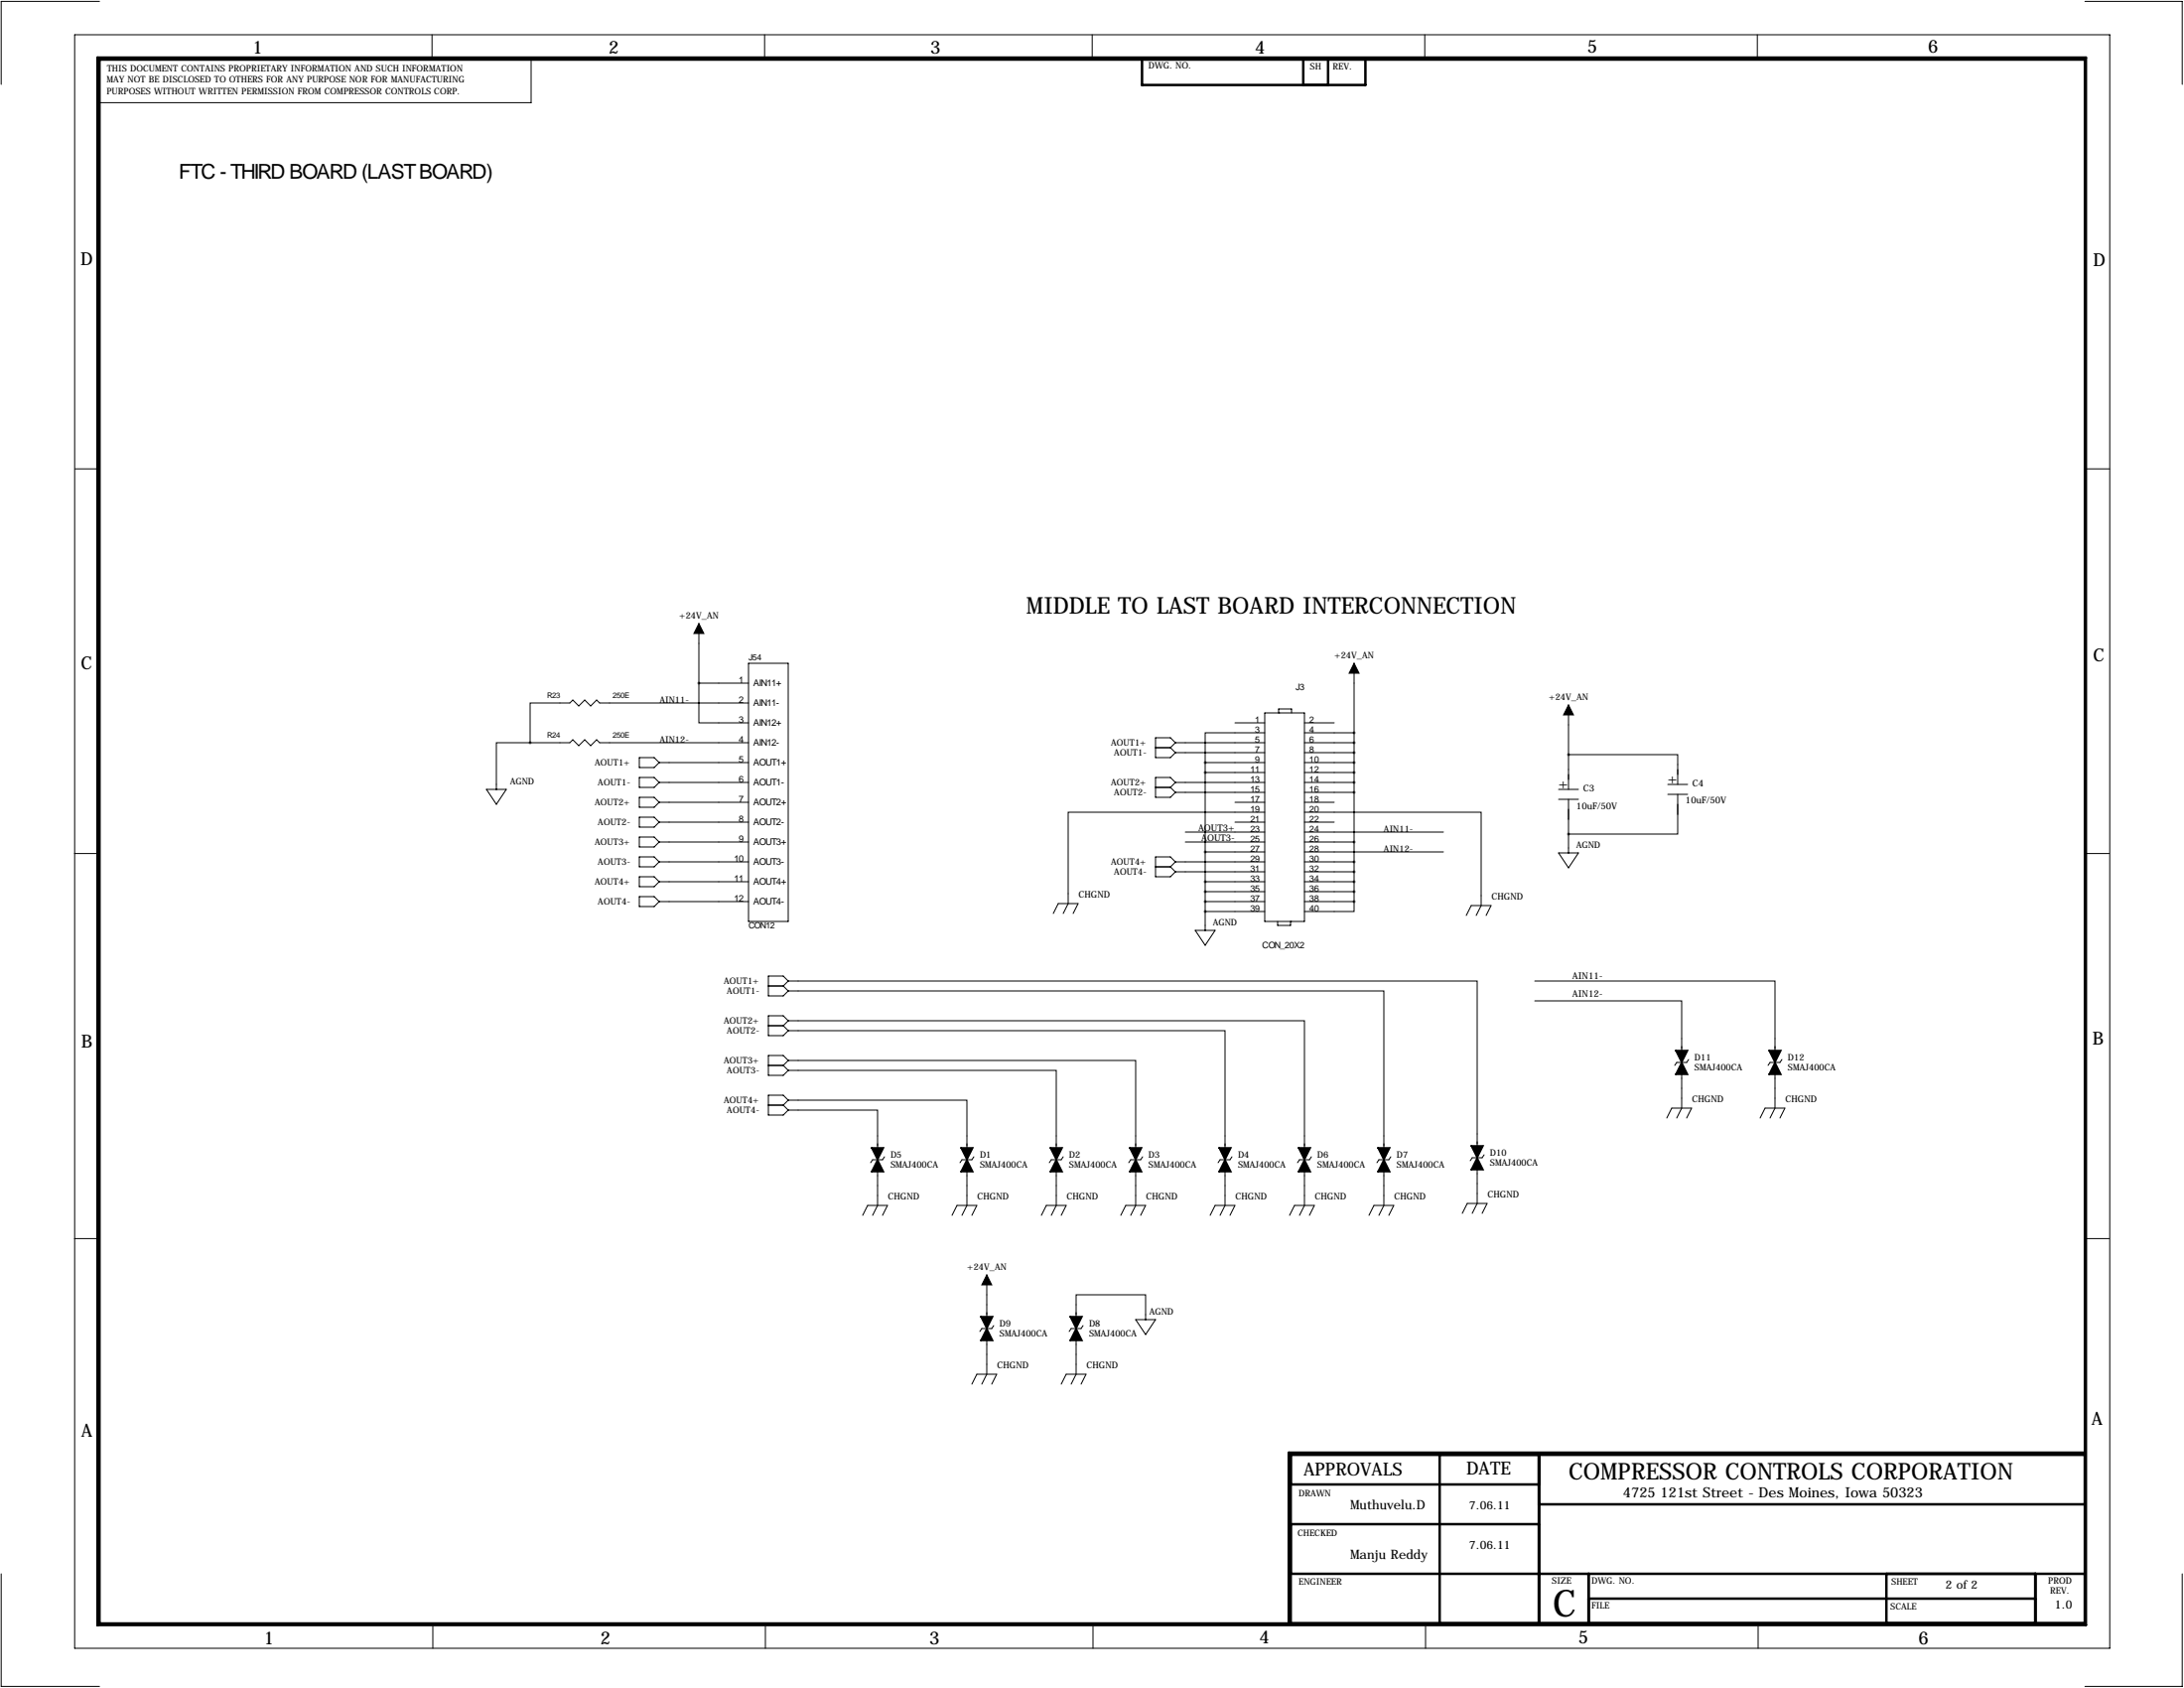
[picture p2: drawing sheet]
<svg xmlns="http://www.w3.org/2000/svg" width="559mm" height="432mm" viewBox="0 0 559 432" stroke-linecap="round" stroke-linejoin="round" font-family="sans-serif">
<g fill="none" stroke="#000" stroke-width=".25">
<path d="M19.1 8.9h520.7v412.7h-520.7zM25.5 .4h-25.2v21.2M110.5 8.9v6.3M143.1 15.2h-7.2v11.1h-110.9M195.6 8.9v6.3M279.5 8.9v6.3M364.5 8.9v6.3M449.6 8.9v6.3M533.5 .4h24.8v21.2M19.2 119.9h6.4M533.4 119.9h6.4M178.8 159.5v15.3"/>
<path d="M178.8 174.8v10.1h12.7M178.8 174.8h12.7M191.5 179.8h-38.1l-.7-.7-1.6 1.5-1.5-1.5-1.5 1.5-1.5-1.5-.8 .7h-10.2v10.2M191.5 169.7h10.2v66h-10.2zM346.5 169.7v60.9M135.6 190h-8.6v11.9M135.6 190h10.2l.8-.8 1.5 1.6 1.5-1.6 1.5 1.6 1.6-1.6 .7 .8h38.1M163.6 193.8h3.8l1.3 1.3-1.3 1.2h-3.8zM163.6 198.9h3.8l1.3 1.3-1.3 1.2h-3.8zM168.7 195.1h22.8M295.7 191.3h3.8M299.5 191.3l1.2 1.2"/>
<path d="M300.7 190h22.9M300.7 192.5h22.9M300.7 190l-1.2-1.3h-3.8v5.1h3.8l1.2-1.3M300.7 190l-1.2 1.3M308.4 195.1h15.2M308.4 197.6h15.2M308.4 195.1v42.9M316 184.9h7.6M323.6 187.5h-15.2v7.6M323.6 182.4h10.2v53.3h-10.2zM327.2 182.4h.1M327.2 182.4v-1h3.3v1"/>
<path d="M333.8 184.9h7.6M333.8 190h12.7M333.8 195.1h12.7M333.8 187.5h12.7M333.8 192.5h12.7M333.8 197.6h12.7M401.3 193h28v7.7M401.3 180.3v21.6M19 218.3h6.5M124.5 201.9h5l-2.5 3.8zM163.6 204h3.8l1.3 1.2-1.3 1.3h-3.8zM163.6 209h3.8l1.3 1.3-1.3 1.3h-3.8z"/>
<path d="M163.6 214.1h3.8l1.3 1.3-1.3 1.3h-3.8zM163.6 219.2h3.8l1.3 1.3-1.3 1.2h-3.8zM168.7 200.2h22.8M168.7 205.2h22.8M168.7 210.3h22.8M168.7 215.4h22.8M295.7 201.4h3.8M299.5 201.4l1.2 1.3M300.7 200.2h22.9M300.7 202.7h22.9M300.7 200.2l-1.2-1.3h-3.8v5.1h3.8l1.2-1.3M300.7 200.2l-1.2 1.2"/>
<path d="M303.3 215.4h20.3M303.3 212.9h20.3M308.4 217.9h15.2M316 205.2h7.6M316 210.3h7.6M323.6 207.8h-50.3v23.3l-1.3 2.6M333.8 207.8h45.2v23.8l-1.3 2.6M333.8 200.2h12.7M333.8 205.2h7.6M333.8 210.3h7.6M333.8 215.4h12.7M333.8 202.7h12.7"/>
<path d="M333.8 212.9h35.5M333.8 217.9h35.5M398.8 201.9h5.1M398.8 204.5h5.1M398.8 218.2h5.1l-2.6 3.8zM401.3 204.5v13.7M426.7 200.7h5.1M426.7 203.2h5.1M429.3 203.2v10.2h-28M533.3 218.3h6.4M163.6 224.3h3.8l1.3 1.3-1.3 1.2h-3.8zM163.6 229.4h3.8l1.3 1.2-1.3 1.3h-3.8z"/>
<path d="M168.7 220.5h22.8M168.7 225.6h22.8M168.7 230.6h22.8M269.5 233.7l1.3-2.6h5l-1.2 2.6M295.7 221.7h3.8M299.5 221.7l1.2 1.3M300.7 220.5h22.9M300.7 223h22.9M300.7 220.5l-1.2-1.3h-3.8v5.1h3.8l1.2-1.3M300.7 220.5l-1.2 1.2M305.8 238h5.1l-2.5 3.8zM308.4 225.6h15.2"/>
<path d="M308.4 230.6h15.2M308.4 228.1h15.2M308.4 233.2h15.2M326.9 235.7v1h3.3v-1M330.2 235.7h.1M333.8 220.5h12.7M333.8 225.6h12.7M333.8 230.6h12.7M333.8 223h12.7M333.8 228.1h12.7M346.5 230.6v2.6h-12.7M375.2 234.2l1.2-2.6h5.1l-1.3 2.6"/>
<path d="M196.6 252.2h3.8M200.4 252.2l1.3 1.3M201.7 251h176.3v42.1M201.7 253.5h152.4v40.1M201.7 251l-1.3 1.2M201.7 251l-1.3-1.3h-3.8v5.1h3.8l1.3-1.3M392.7 251h61.5v17.7M392.7 256h37.6v12.7M196.6 262.4h3.8M196.6 272.5h3.8M200.4 262.4l1.3 1.3M200.4 272.5l1.3 1.3"/>
<path d="M201.7 261.1h132.1v32.5M201.7 263.7h111.7v29.9M201.7 271.3h88.9v22.3M201.7 273.8h68.6v19.8M201.7 261.1l-1.3-1.3h-3.8v5.1h3.8l1.3-1.2M201.7 271.3l-1.3-1.3h-3.8v5.1h3.8l1.3-1.3M201.7 261.1l-1.3 1.3M201.7 271.3l-1.3 1.2M430.3 274.8v8.7l-1.3 2.5M432.1 271l-.6 .8h-2.5l-.5 .7M454.2 274.8v8.7l-1.3 2.5M455.9 271l-.5 .8h-2.5l-.5 .7"/>
<path d="M196.6 282.7h3.8M200.4 282.7l1.3 1.3M201.7 281.4h45.7v12.2M201.7 284h22.8v9.6M201.7 281.4l-1.3-1.2h-3.8v5h3.8l1.3-1.2M201.7 281.4l-1.3 1.3M224.5 299.7v8.7l-1.2 2.5M226.3 295.9l-.5 .8h-2.5l-.5 .7M247.4 299.7v8.7l-1.3 2.5M249.2 295.9l-.5 .8h-2.6l-.5 .7M270.3 299.7v8.7l-1.3 2.5M272 295.9l-.5 .8h-2.5l-.5 .7"/>
<path d="M290.6 299.7v8.7l-1.3 2.5M292.4 295.9l-.6 .8h-2.5l-.5 .7M313.4 299.7v8.7l-1.2 2.5M315.2 295.9l-.5 .8h-2.5l-.5 .7M333.8 299.7v8.7l-1.3 2.5M335.5 295.9l-.5 .8h-2.5l-.5 .7M354.1 299.7v8.7l-1.3 2.5M355.9 295.9l-.6 .8h-2.5l-.5 .7M378 299.2v8.6l-1.3 2.6M379.7 295.4l-.5 .8h-2.5l-.5 .7M426.5 286l1.2-2.5h5.1l-1.3 2.5M450.3 286l1.3-2.5h5.1l-1.3 2.5"/>
<path d="M19 316.8h6.5M220.7 310.9l1.3-2.5h5.1l-1.3 2.5M243.6 310.9l1.3-2.5h5l-1.2 2.5M266.4 310.9l1.3-2.5h5.1l-1.3 2.5M286.8 310.9l1.2-2.5h5.1l-1.3 2.5M309.6 310.9l1.3-2.5h5.1l-1.3 2.5M329.9 310.9l1.3-2.5h5.1l-1.3 2.5M350.3 310.9l1.2-2.5h5.1l-1.3 2.5M374.1 310.4l1.3-2.6h5.1l-1.3 2.6M533.3 316.8h6.4M252.5 326.1v10.7M254.3 339.1l-.6 .8h-2.5l-.5 .7"/>
<path d="M275.3 336.8v-5.6h17.8v6.4M277.1 339.1l-.5 .8h-2.5l-.5 .7M290.6 337.6h5.1l-2.6 3.8zM248.7 354.1l1.2-2.6h5.1l-1.3 2.6M252.5 342.9v8.6l-1.3 2.6M271.5 354.1l1.3-2.6h5.1l-1.3 2.6M275.3 342.9v8.6l-1.2 2.6M.3 402.6v28.8h25.2M110.7 415.3v6.3M195.8 415.3v6.3M279.7 415.3v6.3M364.7 415.3v6.3"/>
<path d="M449.8 415.3v6.3M558.3 402.6v28.8h-24.8"/>
</g>
<g fill="none" stroke="#000" stroke-width=".63">
<path d="M24.9 14.7h508.8v401h-508.8zM25.5 15.2h508v400.1h-508zM292.2 15h57.2v6.7h-57.2zM333.5 21.7v-6.7h6.3v6.7M330.3 379.7h63.5M368.4 372.1v43.2M393.8 372.1v43.2M533.5 372.1h-203.2v43.2M533.5 371.6h-203.8v43.7M330.3 389.9h63.5M393.8 384.8h139.7M330.3 402.6h203.2"/>
<path d="M406.5 402.6v12.7M406.5 408.9h114.3M482.7 402.6v12.7M520.8 402.6v12.7"/>
</g>
<g fill="#000" stroke="#000" stroke-width=".38">
<path d="M430.3 271.8l1.5 3h-3zM428.8 268.7h3l-1.5 3.1zM454.2 271.8l1.5 3h-3.1zM452.6 268.7h3.1l-1.5 3.1zM224.5 296.7l1.6 3h-3.1zM223 293.6h3.1l-1.6 3.1zM247.4 296.7l1.5 3h-3zM245.9 293.6h3l-1.5 3.1zM270.3 296.7l1.5 3h-3.1zM268.7 293.6h3.1l-1.5 3.1zM290.6 296.7l1.5 3h-3zM289.1 293.6h3l-1.5 3.1z"/>
<path d="M313.4 296.7l1.6 3h-3.1zM311.9 293.6h3.1l-1.6 3.1zM333.8 296.7l1.5 3h-3.1zM332.2 293.6h3.1l-1.5 3.1zM354.1 296.7l1.5 3h-3zM352.6 293.6h3l-1.5 3.1zM378 296.2l1.5 3h-3.1zM376.4 293.1h3.1l-1.5 3.1zM251 336.8h3l-1.5 3.1zM273.8 336.8h3.1l-1.6 3.1zM252.5 339.9l1.5 3h-3zM275.3 339.9l1.6 3h-3.1z"/>
</g>
<path d="M178.8 159.5l1.3 2.6h-2.6zM346.5 169.7l1.2 2.5h-2.5zM401.3 180.3l1.3 2.6h-2.6zM252.5 326.1l1.2 2.6h-2.5z" fill="#000" stroke="#000" stroke-width=".25"/>
<path d="M308.3 195.1a.05 .05 0 0 0 .1 0 .05 .05 0 0 0-.1 0zM308.3 197.6a.05 .05 0 0 0 .1 0 .05 .05 0 0 0-.1 0zM308.3 217.9a.05 .05 0 0 0 .1 0 .05 .05 0 0 0-.1 0zM346.4 187.5a.05 .05 0 0 0 .1 0 .05 .05 0 0 0-.1 0zM346.4 190a.05 .05 0 0 0 .1 0 .05 .05 0 0 0-.1 0zM346.4 192.5a.05 .05 0 0 0 .1 0 .05 .05 0 0 0-.1 0zM346.4 195.1a.05 .05 0 0 0 .1 0 .05 .05 0 0 0-.1 0zM346.4 202.7a.05 .05 0 0 0 .1 0 .05 .05 0 0 0-.1 0zM346.4 200.2a.05 .05 0 0 0 .1 0 .05 .05 0 0 0-.1 0zM346.4 197.6a.05 .05 0 0 0 .1 0 .05 .05 0 0 0-.1 0zM308.3 225.6a.05 .05 0 0 0 .1 0 .05 .05 0 0 0-.1 0zM346.4 215.4a.05 .05 0 0 0 .1 0 .05 .05 0 0 0-.1 0zM346.4 220.5a.05 .05 0 0 0 .1 0 .05 .05 0 0 0-.1 0zM346.4 223a.05 .05 0 0 0 .1 0 .05 .05 0 0 0-.1 0zM346.4 225.6a.05 .05 0 0 0 .1 0 .05 .05 0 0 0-.1 0zM346.4 228.1a.05 .05 0 0 0 .1 0 .05 .05 0 0 0-.1 0zM346.4 230.6a.05 .05 0 0 0 .1 0 .05 .05 0 0 0-.1 0zM135.6 190a.05 .05 0 0 0 .1 0 .05 .05 0 0 0-.1 0zM308.3 228.1a.05 .05 0 0 0 .1 0 .05 .05 0 0 0-.1 0zM308.3 233.2a.05 .05 0 0 0 .1 0 .05 .05 0 0 0-.1 0zM308.3 230.6a.05 .05 0 0 0 .1 0 .05 .05 0 0 0-.1 0z" fill="#000" stroke="#000" stroke-width=".63"/>
<text font-size="9.6" x="397.3" y="413.5">C</text>
<g font-size="5.9">
<text x="262.6" y="157">MIDDLE TO LAST BOARD INTERCONNECTION</text>
<text x="401.4" y="378.6">COMPRESSOR CONTROLS CORPORATION</text>
</g>
<text font-size="5.3" x="45.7" y="45.7">FTC - THIRD BOARD (LAST BOARD)</text>
<g font-size="4.6">
<text x="64.6" y="13.7">1</text>
<text x="155.8" y="13.7">2</text>
<text x="238" y="13.7">3</text>
<text x="321.1" y="13.7">4</text>
<text x="406.1" y="13.5">5</text>
<text x="493.3" y="13.5">6</text>
<text x="20.6" y="67.9">D</text>
<text x="535.6" y="68.1">D</text>
<text x="20.7" y="171.1">C</text>
<text x="535.5" y="169.2">C</text>
<text x="20.8" y="268.1">B</text>
<text x="535.4" y="267.2">B</text>
<text x="535.2" y="364.5">A</text>
<text x="20.8" y="367.5">A</text>
<text x="333.6" y="377.4">APPROVALS</text>
<text x="375.2" y="377.2">DATE</text>
<text x="67.5" y="420.6">1</text>
<text x="153.6" y="420.6">2</text>
<text x="237.8" y="420.6">3</text>
<text x="322.2" y="420.5">4</text>
<text x="403.9" y="420.4">5</text>
<text x="490.9" y="420.6">6</text>
</g>
<g font-size="3.6">
<text x="398.8" y="201.7">+</text>
<text x="426.7" y="200.4">+</text>
<text x="415.3" y="383">4725 121st Street - Des Moines, Iowa 50323</text>
</g>
<g font-size="3.3">
<text x="345.4" y="386.1">Muthuvelu.D</text>
<text x="345.4" y="398.8">Manju Reddy</text>
</g>
<g font-size="3">
<text x="375.9" y="386.1">7.06.11</text>
<text x="375.9" y="396.2">7.06.11</text>
<text x="497.8" y="406.4">2 of 2</text>
<text x="525.8" y="411.5">1.0</text>
</g>
<g font-size="2.4">
<text x="189" y="174.8">1</text>
<text x="189" y="179.8">2</text>
<text x="192.8" y="175.5">AIN11+</text>
<text x="189" y="184.9">3</text>
<text x="192.8" y="180.6">AIN11-</text>
<text x="192.8" y="185.7">AIN12+</text>
<text x="189" y="190">4</text>
<text x="192.8" y="190.8">AIN12-</text>
<text x="189" y="195.1">5</text>
<text x="192.8" y="195.9">AOUT1+</text>
<text x="189" y="200.2">6</text>
<text x="192.8" y="200.9">AOUT1-</text>
<text x="405.1" y="202.4">C3</text>
<text x="433.1" y="201.2">C4</text>
<text x="189" y="205.2">7</text>
<text x="192.8" y="206">AOUT2+</text>
<text x="403.4" y="206.9">10uF/50V</text>
<text x="431.3" y="205.4">10uF/50V</text>
<text x="189" y="210.3">8</text>
<text x="189" y="215.4">9</text>
<text x="192.8" y="211.1">AOUT2-</text>
<text x="306.6" y="212.6">AOUT3+</text>
<text x="307.4" y="215.1">AOUT3-</text>
<text x="187.8" y="220.5">10</text>
<text x="192.8" y="216.2">AOUT3+</text>
<text x="192.8" y="221.3">AOUT3-</text>
<text x="187.8" y="225.6">11</text>
<text x="192.8" y="226.3">AOUT4+</text>
<text x="187.8" y="230.6">12</text>
<text x="192.8" y="231.4">AOUT4-</text>
<text x="276" y="229.6">CHGND</text>
<text x="381.7" y="230.1">CHGND</text>
<text x="402.3" y="250.4">AIN11-</text>
<text x="402.3" y="255">AIN12-</text>
<text x="433" y="281.9">CHGND</text>
<text x="456.8" y="281.9">CHGND</text>
<text x="227.2" y="306.8">CHGND</text>
<text x="250.1" y="306.8">CHGND</text>
<text x="273" y="306.8">CHGND</text>
<text x="293.3" y="306.8">CHGND</text>
<text x="316.1" y="306.8">CHGND</text>
<text x="336.5" y="306.8">CHGND</text>
<text x="356.8" y="306.8">CHGND</text>
<text x="380.6" y="306.3">CHGND</text>
<text x="255.2" y="350">CHGND</text>
<text x="278" y="350">CHGND</text>
</g>
<g font-size="2.3">
<text x="293.8" y="17.6">DWG. NO.</text>
<text x="335.2" y="17.7">SH</text>
<text x="341" y="17.7">REV.</text>
<text x="27.3" y="21.1">MAY NOT BE DISCLOSED TO OTHERS FOR ANY PURPOSE NOR FOR MANUFACTURING</text>
<text x="27.4" y="18.3">THIS DOCUMENT CONTAINS PROPRIETARY INFORMATION AND SUCH INFORMATION</text>
<text x="27.3" y="24.2">PURPOSES WITHOUT WRITTEN PERMISSION FROM COMPRESSOR CONTROLS CORP.</text>
<text x="173.7" y="158.2">+24V_AN</text>
<text x="341.4" y="168.4">+24V_AN</text>
<text x="168.8" y="179.8">AIN11-</text>
<text x="331.5" y="176.5">J3</text>
<text x="396.2" y="179.1">+24V_AN</text>
<text x="321.1" y="184.9">1</text>
<text x="335" y="184.9">2</text>
<text x="168.8" y="190">AIN12-</text>
<text x="284.3" y="190.8">AOUT1+</text>
<text x="321.1" y="187.5">3</text>
<text x="321.1" y="190">5</text>
<text x="335" y="187.5">4</text>
<text x="335" y="190">6</text>
<text x="152.2" y="195.9">AOUT1+</text>
<text x="285.1" y="193.3">AOUT1-</text>
<text x="320" y="197.6">11</text>
<text x="321.1" y="192.5">7</text>
<text x="321.1" y="195.1">9</text>
<text x="335" y="192.5">8</text>
<text x="335" y="195.1">10</text>
<text x="335" y="197.6">12</text>
<text x="130.5" y="200.7">AGND</text>
<text x="153" y="201">AOUT1-</text>
<text x="284.3" y="201">AOUT2+</text>
<text x="285.1" y="203.5">AOUT2-</text>
<text x="320" y="200.2">13</text>
<text x="320" y="202.7">15</text>
<text x="335" y="200.2">14</text>
<text x="335" y="202.7">16</text>
<text x="152.2" y="206">AOUT2+</text>
<text x="320" y="205.2">17</text>
<text x="320" y="207.8">19</text>
<text x="335" y="205.2">18</text>
<text x="335" y="207.8">20</text>
<text x="153" y="211.1">AOUT2-</text>
<text x="320" y="210.3">21</text>
<text x="320" y="212.9">23</text>
<text x="320" y="215.4">25</text>
<text x="335" y="210.3">22</text>
<text x="335" y="212.9">24</text>
<text x="335" y="215.4">26</text>
<text x="354.1" y="212.9">AIN11-</text>
<text x="152.2" y="216.2">AOUT3+</text>
<text x="153" y="221.3">AOUT3-</text>
<text x="284.3" y="221.3">AOUT4+</text>
<text x="320" y="217.9">27</text>
<text x="320" y="220.5">29</text>
<text x="335" y="217.9">28</text>
<text x="335" y="220.5">30</text>
<text x="354.1" y="217.9">AIN12-</text>
<text x="403.3" y="216.9">AGND</text>
<text x="152.2" y="226.4">AOUT4+</text>
<text x="285.1" y="223.8">AOUT4-</text>
<text x="320" y="223">31</text>
<text x="320" y="225.6">33</text>
<text x="335" y="223">32</text>
<text x="335" y="225.6">34</text>
<text x="153" y="231.4">AOUT4-</text>
<text x="320" y="228.1">35</text>
<text x="320" y="230.6">37</text>
<text x="320" y="233.2">39</text>
<text x="335" y="228.1">36</text>
<text x="335" y="230.6">38</text>
<text x="335" y="233.2">40</text>
<text x="310.3" y="236.7">AGND</text>
<text x="322.9" y="242.6">CON_20X2</text>
<text x="185.2" y="251.8">AOUT1+</text>
<text x="186" y="254.3">AOUT1-</text>
<text x="185.2" y="261.9">AOUT2+</text>
<text x="186" y="264.5">AOUT2-</text>
<text x="185.2" y="272.1">AOUT3+</text>
<text x="186" y="274.6">AOUT3-</text>
<text x="433.6" y="271.3">D11</text>
<text x="433.6" y="273.9">SMAJ400CA</text>
<text x="457.5" y="271.3">D12</text>
<text x="457.5" y="273.9">SMAJ400CA</text>
<text x="185.2" y="282.2">AOUT4+</text>
<text x="186" y="284.8">AOUT4-</text>
<text x="227.8" y="296.2">D5</text>
<text x="227.8" y="298.8">SMAJ400CA</text>
<text x="250.7" y="296.2">D1</text>
<text x="250.7" y="298.8">SMAJ400CA</text>
<text x="273.6" y="296.2">D2</text>
<text x="273.6" y="298.8">SMAJ400CA</text>
<text x="293.9" y="296.2">D3</text>
<text x="293.9" y="298.8">SMAJ400CA</text>
<text x="316.7" y="296.2">D4</text>
<text x="316.7" y="298.8">SMAJ400CA</text>
<text x="337.1" y="296.2">D6</text>
<text x="337.1" y="298.8">SMAJ400CA</text>
<text x="357.4" y="296.2">D7</text>
<text x="357.4" y="298.8">SMAJ400CA</text>
<text x="381.3" y="295.7">D10</text>
<text x="381.3" y="298.3">SMAJ400CA</text>
<text x="247.4" y="324.9">+24V_AN</text>
<text x="255.8" y="339.3">D9</text>
<text x="255.8" y="342">SMAJ400CA</text>
<text x="278.6" y="339.3">D8</text>
<text x="278.6" y="342">SMAJ400CA</text>
<text x="294.1" y="336.3">AGND</text>
<text x="332.3" y="382.8">DRAWN</text>
<text x="332" y="392.9">CHECKED</text>
<text x="332.3" y="405.4">ENGINEER</text>
<text x="397.1" y="405.1">SIZE</text>
<text x="407.2" y="405.1">DWG. NO.</text>
<text x="483.9" y="405.4">SHEET</text>
<text x="524.1" y="405.1">PROD</text>
<text x="524.6" y="407.7">REV.</text>
<text x="407.2" y="411.5">FILE</text>
<text x="483.7" y="411.7">SCALE</text>
</g>
<g font-size="2.2">
<text x="191.5" y="168.9">J54</text>
<text x="191.5" y="237.5">CON12</text>
</g>
<g font-size="2">
<text x="140" y="178.6">R23</text>
<text x="156.8" y="178.6">250E</text>
<text x="140" y="188.8">R24</text>
<text x="156.8" y="188.8">250E</text>
</g>
</svg>
